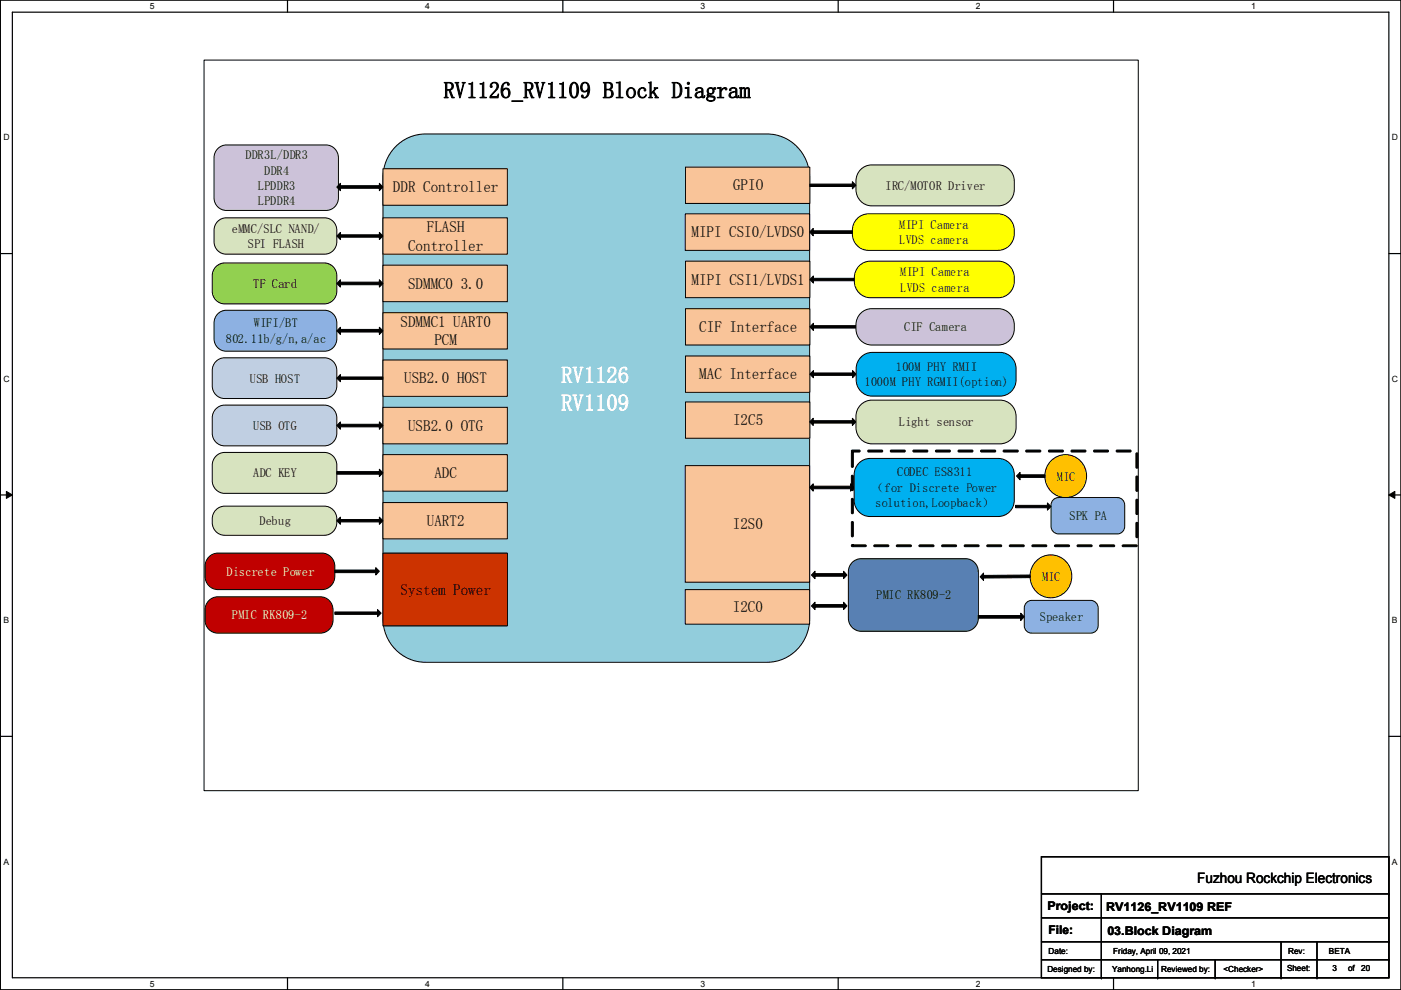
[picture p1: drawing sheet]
<svg xmlns="http://www.w3.org/2000/svg" width="297mm" height="210mm" viewBox="0 0 297 210" stroke-linecap="round" stroke-linejoin="round" font-family="sans-serif">
<path d="M.1 0h296.9v209.8h-296.9zM2.6 2.6h291.9v204.7h-291.9z" fill="none" stroke="#000" stroke-width=".25"/>
<g fill="#fff">
<path d="M31.8 .3h1v2h-1z"/>
<path d="M31.8 207.6h1v1.9h-1z"/>
</g>
<path d="M61 0v2.6M61 207.3v2.5" fill="none" stroke="#000" stroke-width=".25"/>
<g fill="#fff">
<path d="M90.1 .3h1v2h-1z"/>
<path d="M90.1 207.6h1v1.9h-1z"/>
</g>
<path d="M119.3 0v2.6M119.3 207.3v2.5" fill="none" stroke="#000" stroke-width=".25"/>
<g fill="#fff">
<path d="M148.5 .3h1v2h-1z"/>
<path d="M148.5 207.6h1v1.9h-1z"/>
</g>
<path d="M177.7 0v2.6M177.7 207.3v2.5" fill="none" stroke="#000" stroke-width=".25"/>
<g fill="#fff">
<path d="M206.9 .3h1v2h-1z"/>
<path d="M206.9 207.6h1v1.9h-1z"/>
</g>
<path d="M236.1 0v2.6M236.1 207.3v2.5" fill="none" stroke="#000" stroke-width=".25"/>
<g fill="#fff">
<path d="M265.3 .3h.9v2h-.9z"/>
<path d="M265.3 207.6h.9v1.9h-.9z"/>
<path d="M.7 28.2h1.3v1.9h-1.3z"/>
<path d="M295.1 28.2h1.3v1.9h-1.3z"/>
<path d="M.7 79.3h1.3v2h-1.3z"/>
<path d="M295.1 79.3h1.3v2h-1.3z"/>
</g>
<path d="M.1 53.8h2.5M294.5 53.8h2.5" fill="none" stroke="#000" stroke-width=".25"/>
<g fill="#fff">
<path d="M.7 130.5h1.2v2h-1.2z"/>
<path d="M295.1 130.5h1.2v2h-1.2z"/>
</g>
<path d="M.1 104.9h2.5M294.5 104.9h2.5" fill="none" stroke="#000" stroke-width=".25"/>
<path d="M1.4 104.2l1.2 .7-1.2 .8zM294.5 104.9l1.2-.7v1.5z" fill="#000"/>
<path d="M1.4 104.2l1.2 .7-1.2 .8zM294.5 104.9l1.2-.7v1.5z" fill="none" stroke="#000" stroke-width=".21"/>
<g fill="#fff">
<path d="M.7 181.7h1.2v2h-1.2z"/>
<path d="M295.1 181.7h1.2v2h-1.2z"/>
</g>
<path d="M.1 156.1h2.5M294.5 156.1h2.5" fill="none" stroke="#000" stroke-width=".25"/>
<path d="M43.3 12.8h198v154.8h-198z" fill="#fff"/>
<path d="M43.3 12.7h198v154.9h-198z" fill="none" stroke="#000" stroke-width=".21"/>
<path d="M83.8 31.1a8.9 8.9 0 0 1 6.4-2.7h72.4a9.2 9.2 0 0 1 9.1 9.3v93.4a9.2 9.2 0 0 1-9.1 9.3h-72.4a9.2 9.2 0 0 1-9-9.3v-93.4a9.4 9.4 0 0 1 2.6-6.6z" fill-rule="evenodd" fill="#92cddc"/>
<path d="M83.8 31.1a8.9 8.9 0 0 1 6.4-2.7h72.4a9.2 9.2 0 0 1 9.1 9.3v93.4a9.2 9.2 0 0 1-9.1 9.3h-72.4a9.2 9.2 0 0 1-9-9.3v-93.4a9.4 9.4 0 0 1 2.6-6.6z" fill="none" stroke="#000" stroke-width=".21"/>
<path d="M81.2 35.8h26.4v7.7h-26.4z" fill-rule="evenodd" fill="#f9c499"/>
<path d="M81.2 35.8h26.4v7.7h-26.4z" fill="none" stroke="#000" stroke-width=".21"/>
<path d="M46.4 31.3l1-.5 .6-.1h21.1a2.68 2.68 0 0 1 2.7 2.7v8.6a2.65 2.65 0 0 1-2.7 2.6h-21.1a2.64 2.64 0 0 1-2.6-2.6v-8.6a2.75 2.75 0 0 1 1-2.1z" fill-rule="evenodd" fill="#ccc2d9"/>
<path d="M46.4 31.3l1-.5 .6-.1h21.1a2.68 2.68 0 0 1 2.7 2.7v8.6a2.65 2.65 0 0 1-2.7 2.6h-21.1a2.64 2.64 0 0 1-2.6-2.6v-8.6a2.75 2.75 0 0 1 1-2.1zM72.2 38.9v.5h8.2v-.5l.8 .8-.8 .7v-.5h-8.2v.5l-.8-.7z" fill="none" stroke="#000" stroke-width=".21"/>
<path d="M72.2 38.9v.5h8.2v-.5l.8 .8-.8 .7v-.5h-8.2v.5l-.8-.7z" fill-rule="evenodd" fill="#000"/>
<path d="M81.2 46.2h26.4v7.7h-26.4z" fill-rule="evenodd" fill="#f9c499"/>
<path d="M81.2 46.2h26.4v7.7h-26.4z" fill="none" stroke="#000" stroke-width=".21"/>
<path d="M46.3 46.8l1.1-.5 .6-.1h20.8a2.61 2.61 0 0 1 2.6 2.7 5.1 5.1 0 0 1-.6 4 2.54 2.54 0 0 1-2 1h-20.8a2.61 2.61 0 0 1-2.6-2.7 5.1 5.1 0 0 1 .5-4z" fill-rule="evenodd" fill="#d7e3bf"/>
<path d="M46.3 46.8l1.1-.5 .6-.1h20.8a2.61 2.61 0 0 1 2.6 2.7 5.1 5.1 0 0 1-.6 4 2.54 2.54 0 0 1-2 1h-20.8a2.6 2.6 0 0 1-2.6-2.7 5.1 5.1 0 0 1 .5-4zM71.4 50l.8-.7v.5h8.2v-.5l.8 .7-.8 .8v-.5h-8.2v.5z" fill="none" stroke="#000" stroke-width=".21"/>
<path d="M72.2 49.3v.5h8.2v-.5l.8 .7-.8 .8v-.5h-8.2v.5l-.8-.8z" fill-rule="evenodd" fill="#000"/>
<path d="M81.2 56.2h26.4v7.8h-26.4z" fill-rule="evenodd" fill="#f9c499"/>
<path d="M81.2 56.2h26.4v7.8h-26.4z" fill="none" stroke="#000" stroke-width=".21"/>
<path d="M46 56.4l1-.6h.6h21.2a2.68 2.68 0 0 1 2.6 2.7v3.2a2.69 2.69 0 0 1-2.6 2.7h-21.2a2.68 2.68 0 0 1-2.6-2.7v-3.2a2.75 2.75 0 0 1 1-2.1z" fill-rule="evenodd" fill="#92d050"/>
<path d="M46 56.4l1-.6h.6h21.2a2.68 2.68 0 0 1 2.6 2.7v3.2a2.69 2.69 0 0 1-2.6 2.7h-21.2a2.68 2.68 0 0 1-2.6-2.7v-3.2a2.75 2.75 0 0 1 1-2.1zM72.2 59.3v.5h8.2v-.5l.8 .8-.8 .8v-.5h-8.2v.5l-.8-.8z" fill="none" stroke="#000" stroke-width=".21"/>
<path d="M72.2 59.3v.5h8.2v-.5l.8 .8-.8 .8v-.5h-8.2v.5l-.8-.8z" fill-rule="evenodd" fill="#000"/>
<path d="M81.2 66.3h26.4v7.7h-26.4z" fill-rule="evenodd" fill="#f9c499"/>
<path d="M81.2 66.3h26.4v7.7h-26.4z" fill="none" stroke="#000" stroke-width=".21"/>
<path d="M46.3 66.4l1.1-.5 .6-.1h20.8a2.64 2.64 0 0 1 2.6 2.7v3.3a2.62 2.62 0 0 1-2.6 2.7h-20.8a2.61 2.61 0 0 1-2.6-2.7v-3.3a2.76 2.76 0 0 1 .9-2.1z" fill-rule="evenodd" fill="#8db1e2"/>
<path d="M46.3 66.4l1.1-.5 .6-.1h20.8a2.64 2.64 0 0 1 2.6 2.7v3.3a2.62 2.62 0 0 1-2.6 2.7h-20.8a2.6 2.6 0 0 1-2.6-2.7v-3.3a2.76 2.76 0 0 1 .9-2.1zM71.4 70.1l.8-.7v.5h8.2v-.5l.8 .7-.8 .8v-.5h-8.2v.5z" fill="none" stroke="#000" stroke-width=".21"/>
<path d="M71.4 70.1l.8-.7v.4h8.2v-.4l.8 .7-.8 .8v-.5h-8.2v.5z" fill-rule="evenodd" fill="#000"/>
<path d="M81.2 76.3h26.4v7.7h-26.4z" fill-rule="evenodd" fill="#f9c499"/>
<path d="M81.2 76.3h26.4v7.7h-26.4z" fill="none" stroke="#000" stroke-width=".21"/>
<path d="M46 76.4l1-.5h.6h21.2a2.65 2.65 0 0 1 2.6 2.7v3.2a2.66 2.66 0 0 1-2.6 2.7h-21.2a2.65 2.65 0 0 1-2.6-2.7v-3.2a2.72 2.72 0 0 1 1-2.2z" fill-rule="evenodd" fill="#c0cfe2"/>
<path d="M46 76.4l1-.5h.6h21.2a2.65 2.65 0 0 1 2.6 2.7v3.2a2.66 2.66 0 0 1-2.6 2.7h-21.2a2.65 2.65 0 0 1-2.6-2.7v-3.2a2.72 2.72 0 0 1 1-2.2z" fill="none" stroke="#000" stroke-width=".21"/>
<path d="M81.2 86.4h26.4v7.7h-26.4z" fill-rule="evenodd" fill="#f9c499"/>
<path d="M81.2 86.4h26.4v7.7h-26.4z" fill="none" stroke="#000" stroke-width=".21"/>
<path d="M46 86.5l1-.5 .6-.1h21.2a2.68 2.68 0 0 1 2.6 2.7v3.2a2.66 2.66 0 0 1-2.6 2.7h-21.2a2.65 2.65 0 0 1-2.6-2.7v-3.2a2.75 2.75 0 0 1 1-2.1z" fill-rule="evenodd" fill="#c0cfe2"/>
<path d="M46 86.5l1-.5 .6-.1h21.2a2.68 2.68 0 0 1 2.6 2.7v3.2a2.66 2.66 0 0 1-2.6 2.7h-21.2a2.65 2.65 0 0 1-2.6-2.7v-3.2a2.75 2.75 0 0 1 1-2.1zM71.4 90.2l.8-.7v.5h8.2v-.5l.8 .7-.8 .8v-.5h-8.2v.5z" fill="none" stroke="#000" stroke-width=".21"/>
<path d="M71.4 90.2l.8-.7v.5h8.2v-.5l.8 .7-.8 .8v-.5h-8.2v.5z" fill-rule="evenodd" fill="#000"/>
<path d="M81.2 96.4h26.4v7.7h-26.4z" fill-rule="evenodd" fill="#f9c499"/>
<path d="M81.2 96.4h26.4v7.7h-26.4z" fill="none" stroke="#000" stroke-width=".21"/>
<path d="M46 96.5l1-.5 .6-.1h21.2a2.68 2.68 0 0 1 2.6 2.7v3.3a2.69 2.69 0 0 1-2.6 2.7h-21.2a2.68 2.68 0 0 1-2.6-2.7v-3.3a2.75 2.75 0 0 1 1-2.1z" fill-rule="evenodd" fill="#d7e3bf"/>
<path d="M46 96.5l1-.5 .6-.1h21.2a2.68 2.68 0 0 1 2.6 2.7v3.3a2.69 2.69 0 0 1-2.6 2.7h-21.2a2.68 2.68 0 0 1-2.6-2.7v-3.3a2.75 2.75 0 0 1 1-2.1z" fill="none" stroke="#000" stroke-width=".21"/>
<path d="M145.3 35.4h26.4v7.7h-26.4z" fill-rule="evenodd" fill="#f9c499"/>
<path d="M145.3 35.4h26.4v7.7h-26.4zM71.4 80.2l.8-.8v.5h9v.5h-9v.5zM71.4 100h9v-.5l.8 .7-.8 .8v-.5h-9z" fill="none" stroke="#000" stroke-width=".21"/>
<g fill="#000">
<path d="M72.2 79.4v.5h9v.5h-9v.5l-.8-.7z" fill-rule="evenodd"/>
<path d="M71.4 100h9v-.5l.8 .7-.8 .8v-.5h-9z" fill-rule="evenodd"/>
</g>
<path d="M81.2 117.3h26.4v15.4h-26.4z" fill-rule="evenodd" fill="#c30"/>
<path d="M81.2 117.3h26.4v15.4h-26.4z" fill="none" stroke="#000" stroke-width=".21"/>
<path d="M180.9 119.1l1.1-.6 .6-.1h22.1a2.75 2.75 0 0 1 2.7 2.8v9.9a2.79 2.79 0 0 1-2.7 2.8h-22.1a2.78 2.78 0 0 1-2.7-2.8v-9.9a2.79 2.79 0 0 1 1-2.1z" fill-rule="evenodd" fill="#5880b3"/>
<path d="M180.9 119.1l1.1-.6 .6-.1h22.1a2.75 2.75 0 0 1 2.7 2.8v9.9a2.79 2.79 0 0 1-2.7 2.8h-22.1a2.78 2.78 0 0 1-2.7-2.8v-9.9a2.79 2.79 0 0 1 1-2.1z" fill="none" stroke="#000" stroke-width=".21"/>
<path d="M145.3 125h26.4v7.3h-26.4z" fill-rule="evenodd" fill="#f9c499"/>
<path d="M145.3 125h26.4v7.3h-26.4z" fill="none" stroke="#000" stroke-width=".21"/>
<path d="M217.8 127.6l.9-.3h12.6a1.59 1.59 0 0 1 1.5 1.6v3.8a1.56 1.56 0 0 1-1.5 1.5h-12.6a1.56 1.56 0 0 1-1.5-1.5v-3.8v-.5z" fill-rule="evenodd" fill="#8db1e2"/>
<path d="M207.4 130.5h9v-.5l.8 .8-.8 .8v-.5h-9zM217.8 127.6l.9-.3h12.6a1.59 1.59 0 0 1 1.5 1.6v3.8a1.56 1.56 0 0 1-1.5 1.5h-12.6a1.56 1.56 0 0 1-1.5-1.5v-3.8v-.5z" fill="none" stroke="#000" stroke-width=".21"/>
<path d="M207.4 130.5h9v-.5l.8 .8-.8 .8v-.5h-9z" fill-rule="evenodd" fill="#000"/>
<path d="M145.3 98.7h26.4v24.7h-26.4z" fill-rule="evenodd" fill="#f9c499"/>
<path d="M145.3 98.7h26.4v24.7h-26.4z" fill="none" stroke="#000" stroke-width=".21"/>
<path d="M145.3 45.3h26.4v7.8h-26.4z" fill-rule="evenodd" fill="#f9c499"/>
<path d="M145.3 45.3h26.4v7.8h-26.4z" fill="none" stroke="#000" stroke-width=".21"/>
<path d="M181.7 46.4a3.4 3.4 0 0 1 2.4-1.1h27.5a3.6 3.6 0 0 1 3.4 4.3 3.5 3.5 0 0 1-3.4 3.5h-27.5a3.6 3.6 0 0 1-3.4-4.2 3.5 3.5 0 0 1 1-2.5z" fill-rule="evenodd" fill="#ff0"/>
<path d="M181.7 46.4a3.4 3.4 0 0 1 2.4-1.1h27.5a3.6 3.6 0 0 1 3.4 4.3 3.5 3.5 0 0 1-3.4 3.5h-27.5a3.6 3.6 0 0 1-3.4-4.2 3.5 3.5 0 0 1 1-2.5z" fill="none" stroke="#000" stroke-width=".21"/>
<path d="M145.3 55.4h26.4v7.7h-26.4z" fill-rule="evenodd" fill="#f9c499"/>
<path d="M145.3 55.4h26.4v7.7h-26.4zM172.5 58.5v.5h8.6v.5h-8.6v.5l-.8-.7z" fill="none" stroke="#000" stroke-width=".21"/>
<path d="M171.7 59.3l.8-.8v.5h8.6v.5h-8.6v.5z" fill-rule="evenodd" fill="#000"/>
<path d="M182.1 56.4a3.3 3.3 0 0 1 2.4-1h27.2a3.6 3.6 0 0 1 3.3 4.2 3.4 3.4 0 0 1-3.3 3.5h-27.2a3.6 3.6 0 0 1-3.4-4.2 3.6 3.6 0 0 1 1-2.5z" fill-rule="evenodd" fill="#ff0"/>
<path d="M182.1 56.4a3.3 3.3 0 0 1 2.4-1h27.2a3.6 3.6 0 0 1 3.3 4.2 3.4 3.4 0 0 1-3.3 3.5h-27.2a3.6 3.6 0 0 1-3.4-4.2 3.6 3.6 0 0 1 1-2.5z" fill="none" stroke="#000" stroke-width=".21"/>
<path d="M145.3 65.4h26.4v7.8h-26.4z" fill-rule="evenodd" fill="#f9c499"/>
<path d="M145.3 65.4h26.4v7.8h-26.4zM171.7 69.3l.8-.8v.5h9v.6h-9v.5z" fill="none" stroke="#000" stroke-width=".21"/>
<path d="M172.5 68.5v.5h9v.6h-9v.5l-.8-.8z" fill-rule="evenodd" fill="#000"/>
<path d="M182.5 66.4a3.3 3.3 0 0 1 2.3-1h26.9a3.5 3.5 0 0 1 3.3 4.3 3.4 3.4 0 0 1-3.3 3.5h-26.9a3.5 3.5 0 0 1-3.3-4.3 3.5 3.5 0 0 1 1-2.5z" fill-rule="evenodd" fill="#ccc2d9"/>
<path d="M182.5 66.4a3.3 3.3 0 0 1 2.3-1h26.9a3.5 3.5 0 0 1 3.3 4.3 3.4 3.4 0 0 1-3.3 3.5h-26.9a3.5 3.5 0 0 1-3.3-4.3 3.5 3.5 0 0 1 1-2.5z" fill="none" stroke="#000" stroke-width=".21"/>
<path d="M81.2 106.6h26.4v7.7h-26.4z" fill-rule="evenodd" fill="#f9c499"/>
<path d="M81.2 106.6h26.4v7.7h-26.4z" fill="none" stroke="#000" stroke-width=".21"/>
<path d="M145.3 75.5h26.4v7.7h-26.4z" fill-rule="evenodd" fill="#f9c499"/>
<path d="M145.3 75.5h26.4v7.7h-26.4zM171.7 79.3l.8-.7v.5h8.3v-.5l.7 .7-.7 .8v-.5h-8.3v.5z" fill="none" stroke="#000" stroke-width=".21"/>
<path d="M171.7 79.3l.8-.7v.5h8.3v-.5l.7 .7-.7 .8v-.5h-8.3v.5z" fill-rule="evenodd" fill="#000"/>
<path d="M182.5 75.7a3.3 3.3 0 0 1 2.4-1h27.1a3.4 3.4 0 0 1 3.4 3.5 5.5 5.5 0 0 1-1 4.8 3.3 3.3 0 0 1-2.4 1h-27.1a3.4 3.4 0 0 1-3.4-3.5 5.5 5.5 0 0 1 1-4.8z" fill-rule="evenodd" fill="#00b0f0"/>
<path d="M182.5 75.7a3.3 3.3 0 0 1 2.4-1h27.1a3.4 3.4 0 0 1 3.4 3.5 5.5 5.5 0 0 1-1 4.8 3.3 3.3 0 0 1-2.4 1h-27.1a3.4 3.4 0 0 1-3.4-3.5 5.5 5.5 0 0 1 1-4.8z" fill="none" stroke="#000" stroke-width=".21"/>
<path d="M46 107.9l1-.5 .6-.1h21.2a2.83 2.83 0 0 1 2.6 3.5 2.69 2.69 0 0 1-2.6 2.7h-21.2a2.83 2.83 0 0 1-2.6-3.5 2.75 2.75 0 0 1 1-2.1z" fill-rule="evenodd" fill="#d7e3bf"/>
<path d="M172.4 48.4v.5h8.3v.6h-8.3v.5l-.7-.8zM46 107.9l1-.5 .6-.1h21.2a2.83 2.83 0 0 1 2.6 3.5 2.69 2.69 0 0 1-2.6 2.7h-21.2a2.83 2.83 0 0 1-2.6-3.5 2.75 2.75 0 0 1 1-2.1z" fill="none" stroke="#000" stroke-width=".21"/>
<path d="M172.4 48.4v.5h8.3v.6h-8.3v.5l-.7-.8z" fill-rule="evenodd" fill="#000"/>
<path d="M145.3 85.2h26.4v7.7h-26.4z" fill-rule="evenodd" fill="#f9c499"/>
<path d="M145.3 85.2h26.4v7.7h-26.4zM71.4 110.4l.8-.8v.6h8.2v-.6l.8 .8-.8 .8v-.5h-8.2v.5z" fill="none" stroke="#000" stroke-width=".21"/>
<path d="M71.4 110.4l.8-.8v.6h8.2v-.6l.8 .8-.8 .8v-.5h-8.2v.5z" fill-rule="evenodd" fill="#000"/>
<path d="M182.5 36a3.3 3.3 0 0 1 2.3-1h26.9a3.4 3.4 0 0 1 3.3 3.4 4.9 4.9 0 0 1-.9 4.2 3.3 3.3 0 0 1-2.4 1h-26.9a3.4 3.4 0 0 1-3.3-3.4 4.9 4.9 0 0 1 1-4.2z" fill-rule="evenodd" fill="#d7e3bf"/>
<path d="M171.7 39h9v-.5l.8 .8-.8 .7v-.5h-9zM182.5 36a3.3 3.3 0 0 1 2.3-1h26.9a3.4 3.4 0 0 1 3.3 3.4 4.9 4.9 0 0 1-.9 4.2 3.3 3.3 0 0 1-2.4 1h-26.9a3.4 3.4 0 0 1-3.3-3.4 4.9 4.9 0 0 1 1-4.2zM172.4 88.7v.5h8.3v-.5l.8 .8-.8 .7v-.5h-8.3v.5l-.7-.7z" fill="none" stroke="#000" stroke-width=".21"/>
<g fill="#000">
<path d="M171.7 39h9v-.5l.8 .8-.8 .7v-.5h-9z" fill-rule="evenodd"/>
<path d="M172.4 88.7v.5h8.3v-.5l.8 .8-.8 .7v-.5h-8.3v.5l-.7-.7z" fill-rule="evenodd"/>
</g>
<path d="M182.5 85.8a3.3 3.3 0 0 1 2.4-1h27.1a3.4 3.4 0 0 1 3.4 3.5 5.4 5.4 0 0 1-1 4.8 3.4 3.4 0 0 1-2.4 1h-27.1a3.4 3.4 0 0 1-3.4-3.5 5.5 5.5 0 0 1 1-4.8z" fill-rule="evenodd" fill="#d7e3bf"/>
<path d="M182.5 85.8a3.3 3.3 0 0 1 2.4-1h27.1a3.4 3.4 0 0 1 3.4 3.5 5.4 5.4 0 0 1-1 4.8 3.4 3.4 0 0 1-2.4 1h-27.1a3.4 3.4 0 0 1-3.4-3.5 5.5 5.5 0 0 1 1-4.8zM172.4 102.6v.5h7.9v-.5l.8 .7-.8 .8v-.5h-7.9v.5l-.7-.8z" fill="none" stroke="#000" stroke-width=".21"/>
<path d="M171.7 103.3l.7-.7v.5h7.9v-.5l.8 .7-.8 .8v-.5h-7.9v.5z" fill-rule="evenodd" fill="#000"/>
<path d="M182.1 98.2a3.3 3.3 0 0 1 2.4-1h27.1a3.4 3.4 0 0 1 3.4 3.5v5.3a3.4 3.4 0 0 1-3.4 3.5h-27.1a3.4 3.4 0 0 1-3.4-3.5v-5.3a3.5 3.5 0 0 1 1-2.5z" fill-rule="evenodd" fill="#00b0f0"/>
<path d="M182.1 98.2a3.3 3.3 0 0 1 2.4-1h27.1a3.4 3.4 0 0 1 3.4 3.5v5.3a3.4 3.4 0 0 1-3.4 3.5h-27.1a3.4 3.4 0 0 1-3.4-3.5v-5.3a3.5 3.5 0 0 1 1-2.5z" fill="none" stroke="#000" stroke-width=".21"/>
<path d="M223.1 97.5a4.5 4.5 0 0 1 6.1 .4 4.5 4.5 0 0 1 0 6.1 4.5 4.5 0 0 1-6.1 .4 4.6 4.6 0 0 1 0-6.9z" fill-rule="evenodd" fill="#ffc000"/>
<path d="M223.1 97.5a4.5 4.5 0 0 1 6.1 .4 4.5 4.5 0 0 1 0 6.1 4.5 4.5 0 0 1-6.1 .4 4.6 4.6 0 0 1 0-6.9z" fill="none" stroke="#000" stroke-width=".21"/>
<path d="M223.5 105.8l.9-.3h12.5a1.56 1.56 0 0 1 1.6 1.6v4.5a1.57 1.57 0 0 1-1.6 1.6h-12.5a1.59 1.59 0 0 1-1.6-1.6v-4.5l.1-.5z" fill-rule="evenodd" fill="#8db1e2"/>
<g fill="none" stroke="#000" stroke-width=".21">
<path d="M180.6 95.9h.3v.2v2.8l-.2 .2-.2-.2zM180.6 95.5l1.6-.1 .2 .2-.2 .2h-1.5h-.1zM184 95.5l2.9-.1 .3 .2-.3 .2h-2.8zM188.8 95.5l2.9-.1 .2 .2-.2 .2h-2.8zM193.6 95.5l3-.1 .1 .2-.1 .2h-2.8h-.2zM198.4 95.5l2.9-.1 .2 .2-.2 .2h-2.8h-.1zM203.2 95.5l2.9-.1 .2 .2-.2 .2h-2.8h-.1zM208 95.5l2.9-.1 .2 .2-.2 .2h-2.8h-.1zM212.7 95.5l3-.1 .2 .2-.2 .2h-2.8h-.2zM217.5 95.5l3-.1 .2 .2-.2 .2h-2.8h-.2zM222.3 95.5l3-.1 .2 .2-.2 .2h-2.8zM227.1 95.5l2.9-.1 .2 .2-.2 .2h-2.8z"/>
<path d="M231.9 95.5l2.9-.1 .2 .2-.2 .2h-2.8zM236.7 95.5l2.9-.1 .2 .2-.2 .2h-2.7h-.2zM240.9 96.1h.3l.1 .1v2.9l-.3 .2-.2-.2zM180.6 100.8h.3v.2v2.8l-.2 .2-.2-.2zM180.6 105.7h.3v.2v2.8l-.2 .2-.2-.2zM180.6 110.6l.3 .1v2.9l-.2 .2-.2-.2zM180.6 115.5h.3v.2l-.2-.2h2.8l.2 .2-.2 .2h-2.8l-.2-.2zM185.3 115.6l3-.1 .2 .2-.2 .2h-2.8l-.3-.2zM190.1 115.6l2.9-.1 .2 .2-.2 .2h-2.8l-.2-.2zM194.9 115.6l2.9-.1 .2 .2-.2 .2h-2.8l-.2-.2zM199.7 115.6l2.9-.1 .2 .2-.2 .2h-2.8zM204.5 115.6l2.9-.1 .2 .2-.2 .2h-2.8z"/>
<path d="M209.3 115.6l2.9-.1 .2 .2-.2 .2h-2.8l-.2-.2zM214 115.6l3-.1 .2 .2-.2 .2h-2.8l-.2-.2zM215.3 107.1h6.8v-.5l.7 .8-.7 .8v-.5h-6.8zM215.5 100.9l.8-.7v.5h5.2v.5h-5.2v.5zM218.8 115.6l3-.1 .2 .2-.2 .2h-2.8l-.2-.2zM223.5 105.8l.9-.3h12.5a1.56 1.56 0 0 1 1.6 1.6v4.5a1.57 1.57 0 0 1-1.6 1.6h-12.5a1.6 1.6 0 0 1-1.6-1.6v-4.5l.1-.5zM223.6 115.6l3-.1 .2 .2-.2 .2h-2.8l-.2-.2zM228.4 115.6l2.9-.1 .3 .2-.3 .2h-2.7l-.3-.2zM233.2 115.6l2.9-.1 .2 .2-.2 .2h-2.8l-.2-.2zM238 115.6l2.9-.1 .2 .2-.2 .2h-2.8l-.2-.2zM240.9 110.8h.3l.1 .2v2.8l-.3 .2-.2-.2zM240.9 105.9h.3l.1 .1v2.9l-.3 .2-.2-.2z"/>
<path d="M240.9 101h.3l.1 .1v2.9l-.3 .2-.2-.2z"/>
</g>
<g fill="#000">
<path d="M216.3 100.2v.5h5.2v.5h-5.2v.5l-.8-.8z" fill-rule="evenodd"/>
<path d="M215.3 107.1h6.8v-.5l.7 .8-.7 .8v-.5h-6.8z" fill-rule="evenodd"/>
</g>
<path d="M180.6 95.9h.3v.2v2.8l-.2 .2-.2-.2zM180.6 100.8h.3v.2v2.8l-.2 .2-.2-.2zM180.6 105.7h.3v.2v2.8l-.2 .2-.2-.2zM180.6 110.6l.3 .1v2.9l-.2 .2-.2-.2zM180.6 115.5h.3v.2l-.2-.2h2.8l.2 .2-.2 .2h-2.8l-.2-.2zM185.3 115.6l3-.1 .2 .2-.2 .2h-2.8l-.3-.2zM190.1 115.6l2.9-.1 .2 .2-.2 .2h-2.8l-.2-.2zM194.9 115.6l2.9-.1 .2 .2-.2 .2h-2.8l-.2-.2zM199.7 115.6l2.9-.1 .2 .2-.2 .2h-2.8zM204.5 115.6l2.9-.1 .2 .2-.2 .2h-2.8zM209.3 115.6l2.9-.1 .2 .2-.2 .2h-2.8l-.2-.2zM214 115.6l3-.1 .2 .2-.2 .2h-2.8l-.2-.2zM218.8 115.6l3-.1 .2 .2-.2 .2h-2.8l-.2-.2zM223.6 115.6l3-.1 .2 .2-.2 .2h-2.8l-.2-.2zM228.4 115.6l2.9-.1 .3 .2-.3 .2h-2.7l-.3-.2zM233.2 115.6l2.9-.1 .2 .2-.2 .2h-2.8l-.2-.2zM238 115.6l2.9-.1 .2 .2-.2 .2h-2.8l-.2-.2zM240.9 110.8h.3l.1 .2v2.8l-.3 .2-.2-.2zM240.9 105.9h.3l.1 .1v2.9l-.3 .2-.2-.2zM240.9 101h.3l.1 .1v2.9l-.3 .2-.2-.2zM240.9 96.1h.3l.1 .1v2.9l-.3 .2-.2-.2zM236.7 95.5l2.9-.1 .2 .2-.2 .2h-2.7h-.2zM231.9 95.5l2.9-.1 .2 .2-.2 .2h-2.8zM227.1 95.5l2.9-.1 .2 .2-.2 .2h-2.8zM222.3 95.5l3-.1 .2 .2-.2 .2h-2.8zM217.5 95.5l3-.1 .2 .2-.2 .2h-2.8h-.2zM212.7 95.5l3-.1 .2 .2-.2 .2h-2.8h-.2zM208 95.5l2.9-.1 .2 .2-.2 .2h-2.8h-.1zM203.2 95.5l2.9-.1 .2 .2-.2 .2h-2.8h-.1zM198.4 95.5l2.9-.1 .2 .2-.2 .2h-2.8h-.1zM193.6 95.5l3-.1 .1 .2-.1 .2h-2.8h-.2zM188.8 95.5l2.9-.1 .2 .2-.2 .2h-2.8zM184 95.5l2.9-.1 .3 .2-.3 .2h-2.8zM180.6 95.5l1.6-.1 .2 .2-.2 .2h-1.5h-.1z" fill="#000"/>
<path d="M220 118.7a4.5 4.5 0 0 1 6 .4 4.5 4.5 0 0 1 0 6.1 4.5 4.5 0 0 1-6 .5 4.7 4.7 0 0 1 0-7z" fill-rule="evenodd" fill="#ffc000"/>
<path d="M220 118.7a4.5 4.5 0 0 1 6 .4 4.5 4.5 0 0 1 0 6.1 4.5 4.5 0 0 1-6 .5 4.7 4.7 0 0 1 0-7zM172.8 121.1v.5h6.1v-.5l.7 .8-.7 .8v-.5h-6.1v.5l-.8-.8zM172.8 127.7v.5h6.1v-.5l.7 .8-.7 .7v-.5h-6.1v.5l-.8-.7zM208.5 121.5v.5l9.9-.1v.6l-9.9 .1v.5l-.7-.8z" fill="none" stroke="#000" stroke-width=".21"/>
<g fill="#000">
<path d="M172.8 121.1v.5h6.1v-.5l.7 .8-.7 .8v-.5h-6.1v.5l-.8-.8z" fill-rule="evenodd"/>
<path d="M172.8 127.7v.5h6.1v-.5l.7 .8-.7 .7v-.5h-6.1v.5l-.8-.7z" fill-rule="evenodd"/>
<path d="M208.5 121.5v.5l9.9-.1v.6l-9.9 .1v.5l-.7-.8z" fill-rule="evenodd"/>
</g>
<path d="M44.5 117.9l1.1-.6h.6h22a2.79 2.79 0 0 1 2.8 2.8 4.4 4.4 0 0 1-1 4.3l-1.1 .5-.7 .1h-22a2.79 2.79 0 0 1-2.7-2.8 4.4 4.4 0 0 1 1-4.3z" fill-rule="evenodd" fill="#c00000"/>
<path d="M44.5 117.9l1.1-.6h.6h22a2.79 2.79 0 0 1 2.8 2.8 4.4 4.4 0 0 1-1 4.3l-1.1 .5-.7 .1h-22a2.79 2.79 0 0 1-2.7-2.8 4.4 4.4 0 0 1 1-4.3z" fill="none" stroke="#000" stroke-width=".21"/>
<path d="M44.5 127.1l1.1-.5 .6-.1h21.7a2.71 2.71 0 0 1 2.7 2.8 4.4 4.4 0 0 1-1 4.3l-1.1 .6h-.6h-21.7a2.73 2.73 0 0 1-2.7-2.7 4.4 4.4 0 0 1 1-4.4z" fill-rule="evenodd" fill="#c00000"/>
<path d="M44.5 127.1l1.1-.5 .6-.1h21.7a2.71 2.71 0 0 1 2.7 2.8 4.4 4.4 0 0 1-1 4.3l-1.1 .6h-.6h-21.7a2.73 2.73 0 0 1-2.7-2.7 4.4 4.4 0 0 1 1-4.4zM71 120.9h8.7v-.5l.7 .7-.7 .8v-.5h-8.7zM71 129.8h9v-.6l.8 .8-.8 .8v-.5h-9z" fill="none" stroke="#000" stroke-width=".21"/>
<g fill="#000">
<path d="M71 120.9h8.7v-.5l.7 .7-.7 .8v-.5h-8.7z" fill-rule="evenodd"/>
<path d="M71 129.8h9v-.6l.8 .8-.8 .8v-.5h-9z" fill-rule="evenodd"/>
</g>
<g fill="none" stroke="#000" stroke-width=".25">
<path d="M220.8 181.7h73.7v25.6h-73.7zM220.8 189.5h73.7M220.8 194.6h73.7M220.8 199.7h73.7M233.5 189.5v17.8M271.6 199.7v7.6M279.2 199.7v7.6M294.5 189.5h.1M294.5 194.6h.1M294.5 199.7h.1M220.8 203.5h73.7M233.5 207.3h.1"/>
<path d="M245.4 207.3h.1M245.4 203.5v3.8M257.6 207.3h.1M257.6 203.5v3.8M271.6 207.3h.1M279.2 207.3h.1M294.5 203.5h.1"/>
</g>
<text font-size="4.9" x="94" y="20.8">RV1126_RV1109 Block Diagram</text>
<g font-size="4.9" fill="#fff">
<text x="119" y="81.2">RV1126</text>
<text x="119" y="87.1">RV1109</text>
</g>
<g font-size="3.3">
<text x="83.3" y="40.8">DDR Controller</text>
<text x="155.4" y="40.4">GPIO</text>
<text x="86.5" y="53.1">Controller</text>
<text x="90.5" y="49.2">FLASH</text>
<text x="146.6" y="50.3">MIPI CSI0/LVDS0</text>
<text x="86.5" y="61.2">SDMMC0 3.0</text>
<text x="146.6" y="60.4">MIPI CSI1/LVDS1</text>
<text x="84.9" y="69.3">SDMMC1 UART0</text>
<text x="148.2" y="70.4">CIF Interface</text>
<text x="92.1" y="73.2">PCM</text>
<text x="85.7" y="81.3">USB2.0 HOST</text>
<text x="148.2" y="80.4">MAC Interface</text>
<text x="86.5" y="91.3">USB2.0 OTG</text>
<text x="155.4" y="90.2">I2C5</text>
<text x="92.1" y="101.3">ADC</text>
<text x="90.5" y="111.5">UART2</text>
<text x="155.4" y="112.2">I2S0</text>
<text x="84.9" y="126.1">System Power</text>
<text x="155.4" y="129.8">I2C0</text>
</g>
<text font-size="3" x="253.8" y="187.2">Fuzhou Rockchip Electronics</text>
<g font-size="2.7">
<text x="52" y="33.7">DDR3L/DDR3</text>
<text x="54.7" y="40.3">LPDDR3</text>
<text x="56" y="37">DDR4</text>
<text x="187.7" y="40.2">IRC/MOTOR Driver</text>
<text x="54.7" y="43.5">LPDDR4</text>
<text x="49.2" y="49.4">eMMC/SLC NAND/</text>
<text x="52.5" y="52.6">SPI FLASH</text>
<text x="190.7" y="48.5">MIPI Camera</text>
<text x="190.7" y="51.8">LVDS camera</text>
<text x="190.9" y="58.5">MIPI Camera</text>
<text x="53.7" y="61">TF Card</text>
<text x="190.9" y="61.8">LVDS camera</text>
<text x="53.8" y="69.4">WIFI/BT</text>
<text x="191.7" y="70.2">CIF Camera</text>
<text x="47.9" y="72.7">802.11b/g/n,a/ac</text>
<text x="53" y="81.1">USB HOST</text>
<text x="183.3" y="81.9">1000M PHY RGMII(option)</text>
<text x="189.9" y="78.7">100M PHY RMII</text>
<text x="53.7" y="91.1">USB OTG</text>
<text x="190.6" y="90.4">Light sensor</text>
<text x="53.7" y="101.2">ADC KEY</text>
<text x="190.2" y="101">CODEC ES8311</text>
<text x="224.1" y="101.9">MIC</text>
<text x="184.9" y="104.3">（for Discrete Power</text>
<text x="185.5" y="107.6">solution,Loopback）</text>
<text x="55" y="111.3">Debug</text>
<text x="226.8" y="110.3">SPK PA</text>
<text x="220.9" y="123.1">MIC</text>
<text x="185.8" y="127.1">PMIC RK809-2</text>
<text x="220.5" y="131.7">Speaker</text>
</g>
<g font-size="2.7" fill="#fff">
<text x="48" y="122">Discrete Power</text>
<text x="49.2" y="131.3">PMIC RK809-2</text>
</g>
<g font-size="2.5">
<text x="222.1" y="192.9">Project:</text>
<text x="222.3" y="198">File:</text>
<text x="234.5" y="193.2">RV1126_RV1109 REF</text>
<text x="234.8" y="198.2">03.Block Diagram</text>
</g>
<g font-size="1.8">
<text x="31.8" y="1.9">5</text>
<text x="90.1" y="1.9">4</text>
<text x="148.5" y="1.9">3</text>
<text x="206.9" y="1.9">2</text>
<text x="265.3" y="1.9">1</text>
<text x=".7" y="29.8">D</text>
<text x="295.1" y="29.8">D</text>
<text x=".7" y="80.9">C</text>
<text x="295.1" y="80.9">C</text>
<text x=".7" y="132.1">B</text>
<text x="295.1" y="132.1">B</text>
<text x=".7" y="183.3">A</text>
<text x="295.1" y="183.3">A</text>
<text x="222.3" y="202.3">Date:</text>
<text x="236" y="202.3">Friday, April 09, 2021</text>
<text x="273.1" y="202.3">Rev:</text>
<text x="281.8" y="202.3">BETA</text>
<text x="31.8" y="209.2">5</text>
<text x="90.1" y="209.2">4</text>
<text x="148.5" y="209.2">3</text>
<text x="206.9" y="209.2">2</text>
<text x="222.1" y="206.1">Designed by:</text>
<text x="235.8" y="206.1">Yanhong.Li</text>
<text x="246.2" y="206.1">Reviewed by:</text>
<text x="259.4" y="206.1">&lt;Checker&gt;</text>
<text x="265.3" y="209.2">1</text>
<text x="272.9" y="205.9">Sheet:</text>
<text x="282.5" y="205.9">3</text>
<text x="285.8" y="205.9">of</text>
<text x="288.6" y="205.9">20</text>
</g>
</svg>
